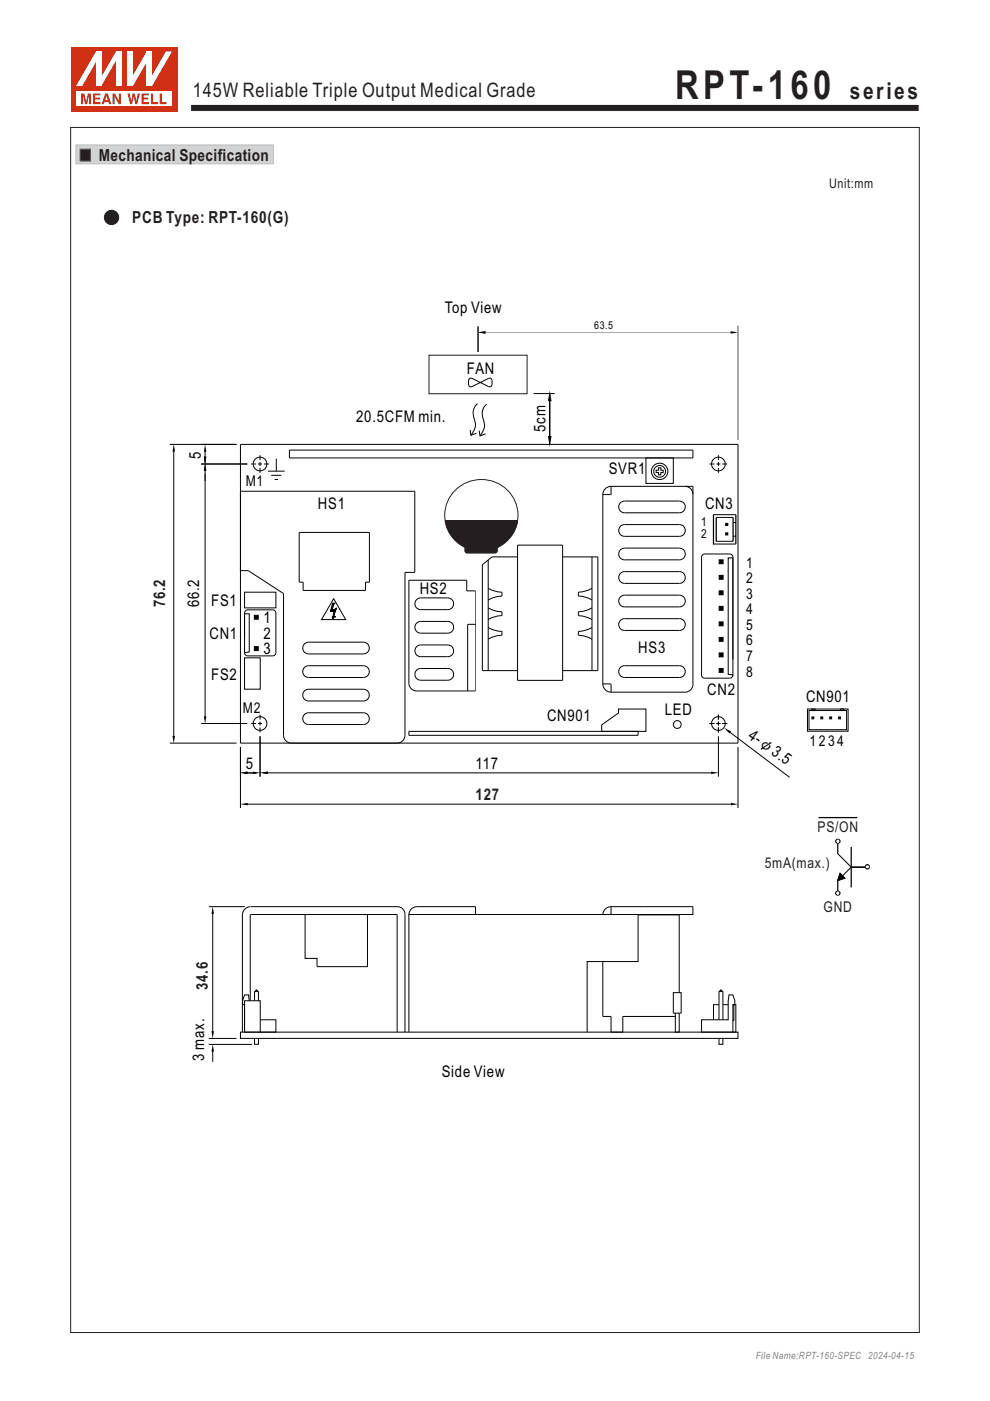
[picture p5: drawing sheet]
<svg xmlns="http://www.w3.org/2000/svg" width="210mm" height="297mm" viewBox="0 0 210 297" stroke-linecap="round" stroke-linejoin="round" font-family="sans-serif">
<path d="M16.1 30.7h41.9v4h-41.9z" fill-rule="evenodd" fill="#d1d3d4" stroke="#bbbdc0" stroke-width=".21"/>
<path d="M17 31.6h2.2v2.5h-2.2z" fill-rule="evenodd" fill="#231f20" stroke="#58595b" stroke-width=".21"/>
<path d="M40.4 22.1h154.6v1.5h-154.6z" fill-rule="evenodd" fill="#231f20" stroke="#fff" stroke-width=".21"/>
<g fill="none" stroke="#050100" stroke-width=".21">
<path d="M113.2 83.4h4.4M116.6 84.8v8.5M173.6 173.3h8.2M177.7 178.9v2.1l2.8 2.8M180.5 179.6v8.5M178.2 185.2l1 1-1.5 .5zM180.5 183.8h3M180.5 183.8l-2.8 2.9v2.2"/>
<circle cx="177.7" cy="178.4" r=".46"/>
<circle cx="177.7" cy="189.4" r=".46"/>
<circle cx="184" cy="183.8" r=".46"/>
</g>
<path d="M178.2 185.2l1 1-1.5 .5z" fill-rule="evenodd" fill="#050100" stroke="#050100" stroke-width=".21"/>
<path d="M116.6 83.4l.3 1.6h-.6z" fill="#050100"/>
<path d="M99.5 80.3l.3-.1h.3l1.8 .9-2.1 .9-.3-.2-.1-.3zM101.9 81.1l2.1-.9 .3 .1 .1 .4v.8l-.1 .3-.3 .2h-.4zM116.6 83.4l.3 1.6h-.6zM70.8 126.9l2.5 4.5h-5.1zM171.3 150.3h8.6v4.7h-8.6zM171.6 150.6h8v4.1h-8zM172.2 150.3h.7v.3h-.7zM178.3 150.3h.7v.3h-.7z" fill="none" stroke="#050100" stroke-width=".21"/>
<path d="M91 75.3h20.8v8.2h-20.8z" fill="none" stroke="#231f20" stroke-width=".21"/>
<g fill="#050100">
<path d="M70.5 127.9h.4z"/>
<path d="M70.5 128h.4z"/>
<path d="M70.5 128h.3z"/>
<path d="M70.2 129.1h.3z"/>
<path d="M71.1 129.1h.1z"/>
<path d="M70.2 129.2h.3z"/>
<path d="M71 129.2h.2z"/>
<path d="M70.2 129.3h.2z"/>
<path d="M70.7 129.3h.5z"/>
<path d="M70.5 129.3h.7z"/>
<path d="M70.4 129.4h.8z"/>
<path d="M70.2 129.4h.2z"/>
<path d="M70.1 129.5h.7z"/>
<path d="M70.8 129.5h.3z"/>
<path d="M70.1 129.5h.6z"/>
<path d="M70.1 129.5h.5z"/>
<path d="M70.1 129.6h.3z"/>
<path d="M70.8 129.6h.3z"/>
<path d="M70.8 129.9h.2z"/>
<path d="M70.7 130.6h.1z"/>
<path d="M70.6 130.7h.2z"/>
<path d="M70.6 130.8h.2z"/>
<path d="M70.8 130.8h.2z"/>
<path d="M70.8 130.8h.1z"/>
<path d="M70.6 130.8h.3z"/>
<path d="M70.5 130.8h.4z"/>
<path d="M70.5 130.9h.3z"/>
</g>
<g fill="#050100">
<path d="M70.5 127.9h.4z"/>
<path d="M70.5 127.9l.4 .1z"/>
<path d="M70.5 128h.4z"/>
<path d="M70.5 128h.3z"/>
<path d="M70.5 128l.3 .1z"/>
<path d="M70.5 128.1h.3z"/>
<path d="M70.5 128.1l.3 .1z"/>
<path d="M70.5 128.2h.3z"/>
<path d="M70.4 128.2h.4z"/>
<path d="M70.4 128.2l.4 .1z"/>
<path d="M70.4 128.3h.4z"/>
<path d="M70.4 128.3h.3z"/>
<path d="M70.4 128.3l.3 .1z"/>
<path d="M70.4 128.4h.3z"/>
<path d="M70.4 128.4l.3 .1z"/>
<path d="M70.4 128.5h.3z"/>
<path d="M70.4 128.5l.3 .1z"/>
<path d="M70.4 128.6h.3z"/>
<path d="M70.4 128.6l.2 .1z"/>
<path d="M70.3 128.7h.3z"/>
<path d="M70.3 128.7l.3 .1z"/>
<path d="M70.3 128.8h.3z"/>
<path d="M70.3 128.8l.3 .1z"/>
<path d="M70.3 128.9h.3z"/>
<path d="M70.3 128.9h.2z"/>
<path d="M70.3 128.9l.2 .1z"/>
<path d="M70.3 129h.2z"/>
<path d="M70.2 129h.3z"/>
<path d="M70.2 129l.3 .1z"/>
<path d="M70.2 129.1h.3z"/>
<path d="M71.1 129.1h.1z"/>
<path d="M71 129.1h.2z"/>
<path d="M70.2 129.1l.3 .1z"/>
<path d="M71 129.2h.2z"/>
<path d="M70.2 129.2h.3z"/>
<path d="M70.9 129.2h.3z"/>
<path d="M70.8 129.2h.4z"/>
<path d="M70.2 129.2h.2z"/>
<path d="M70.7 129.2h.5z"/>
<path d="M70.2 129.2l.2 .1z"/>
<path d="M70.7 129.3h.5z"/>
<path d="M70.2 129.3h.2z"/>
<path d="M70.6 129.3h.6z"/>
<path d="M70.5 129.3h.7z"/>
<path d="M70.4 129.3h.8z"/>
<path d="M70.2 129.3l.2 .1z"/>
<path d="M70.4 129.4h.8z"/>
<path d="M70.2 129.4h.2z"/>
<path d="M70.2 129.4h1z"/>
<path d="M70.1 129.4h1.1z"/>
<path d="M70.1 129.4l1 .1z"/>
<path d="M70.1 129.5h1z"/>
<path d="M70.1 129.5h.7z"/>
<path d="M70.8 129.5h.3z"/>
<path d="M70.1 129.5h.6z"/>
<path d="M70.1 129.5h.5z"/>
<path d="M70.1 129.5l.4 .1z"/>
<path d="M70.8 129.5l.3 .1z"/>
<path d="M70.1 129.6h.4z"/>
<path d="M70.8 129.6h.3z"/>
<path d="M70.1 129.6h.3z"/>
<path d="M70.1 129.6h.2z"/>
<path d="M70.1 129.6h.1z"/>
<path d="M70.8 129.6l.3 .1z"/>
<path d="M70.8 129.7h.3z"/>
<path d="M70.8 129.7l.3 .1z"/>
<path d="M70.8 129.8h.3z"/>
<path d="M70.8 129.8h.2z"/>
<path d="M70.8 129.8l.2 .1z"/>
<path d="M70.8 129.9h.2z"/>
<path d="M70.8 129.9l.2 .1z"/>
<path d="M70.8 130h.2z"/>
<path d="M70.7 130h.3z"/>
<path d="M70.7 130l.3 .1z"/>
<path d="M70.7 130.1h.3z"/>
<path d="M70.7 130.1l.3 .1z"/>
<path d="M70.7 130.2h.3z"/>
<path d="M70.7 130.2h.2z"/>
<path d="M70.7 130.2l.2 .1z"/>
<path d="M70.7 130.3h.2z"/>
<path d="M70.7 130.3l.2 .1z"/>
<path d="M70.7 130.4h.2z"/>
<path d="M70.7 130.4l.2 .1z"/>
<path d="M70.7 130.5h.2z"/>
<path d="M70.7 130.5h.1z"/>
<path d="M70.7 130.5l.1 .1z"/>
<path d="M70.7 130.6h.1z"/>
<path d="M70.7 130.6l.1 .1z"/>
<path d="M70.6 130.7h.2z"/>
<path d="M70.6 130.7l.2 .1z"/>
<path d="M70.6 130.8h.2z"/>
<path d="M70.9 130.8h.1z"/>
<path d="M70.8 130.8h.2z"/>
<path d="M70.8 130.8h.1z"/>
<path d="M70.6 130.8h.3z"/>
<path d="M70.5 130.8h.4z"/>
<path d="M70.5 130.8h.3z"/>
<path d="M70.5 130.8l.3 .1z"/>
<path d="M70.5 130.9h.3z"/>
<path d="M70.5 130.9h.2z"/>
<path d="M70.5 131h.2z"/>
<path d="M70.5 131h.1z"/>
</g>
<path d="M56.8 99.9h3.6M58.6 97.2v2.7M57.5 100.8h2.2M58.2 101.7h.8M70.5 127.9h.4l-.5 1.5 .9-.3-.5 1.7 .2-.1-.5 .4v-.3h.1l.2-1.3-.7 .1z" fill="none" stroke="#050100" stroke-width=".21"/>
<path d="M94.4 110.4v.1zM94.4 110.5h15.4zM94.4 110.5h15.4zM94.4 110.5h15.4zM94.4 110.5h15.4a8.2 8.2 0 0 1-4.4 5.7v.8l-.4 .2h-5.9l-.4-.2v-.9a7.6 7.6 0 0 1-4.3-5.6zM94.4 110.5h15.4z" fill-rule="evenodd" fill="#231f20"/>
<path d="M94.4 110.4v.1M94.4 110.5h15.4M94.4 110.5h15.4zM96.2 104.3a7.7 7.7 0 0 1 10.8-1 7.7 7.7 0 0 1 1.1 10.8 7.8 7.8 0 0 1-2.7 2v.9l-.4 .2h-5.9l-.4-.2v-.9a7.5 7.5 0 0 1-2.5-11.8zM109.8 110.5h-15.4h15.4a8.2 8.2 0 0 1-4.4 5.7v.8l-.4 .2h-5.9l-.4-.2v-.9a7.6 7.6 0 0 1-4.3-5.6" fill="none" stroke="#231f20" stroke-width=".21"/>
<path d="M116.3 92.5h.6l-.3 1.6z" fill="#050100"/>
<g fill="none" stroke="#050100" stroke-width=".21">
<path d="M51 94.2h105.5v63.4h-105.5zM53.3 98.4h1M54.7 98.4h.9M55.2 98v.8M55.2 96.5v1M55.2 99.2v1.1M56 98.4h1M61.4 95.4h85.6v1.7h-85.6zM116.3 92.5h.6l-.3 1.6zM150.5 98.4h1M152 98.4h.8M152.4 96.5v1"/>
<path d="M152.4 98v.8M152.4 99.2v1.1M153.2 98.4h1M103.5 118.7v23.5M109.8 115.6h9.5v28.7h-9.5zM109.8 118.1h-5.4l-2.1 1.6v22.5h7.5M119.3 118.1h7.5v24.1h-7.5M125.6 118.1v24.1M151.3 115.3h4.8v-6.2h-4.8v6.3M151.9 114.8h3.6v-5.1h-3.6v5.1M154.5 118.3h.9v24.8l-.9-.1zM155.5 113.7h.6"/>
<path d="M155.5 110.8h.6M103.6 124.7l1.6 .7 1.3 .1v.9l-1.3 .1-1.6 .7M103.6 133l1.6 .7 1.3 .2v.8l-1.3 .1-1.7 .7M103.6 128.9l1.1 .5 1.8 .3v.8l-1.3 .2-1.7 .7M122.7 125.5v.9M122.7 129.7v.8M122.7 133.9v.8M122.7 134.7l1.2 .2 1.7 .6M122.7 126.4l1.7 .3 1.2 .5M122.7 130.5l1.2 .2 1.7 .7M125.6 124.7l-1.2 .5-1.7 .3M125.6 128.9l-1.2 .5-1.7 .3"/>
<path d="M125.6 133l-1.2 .6-1.7 .3M155.4 139.8v-21.7a.66 .66 0 0 0-.6-.6h-5.3a.66 .66 0 0 0-.7 .6v25a.67 .67 0 0 0 .7 .7h5.3a.67 .67 0 0 0 .6-.7M53.3 153.4h1M54.7 153.4h.9M55.2 151.5v1.1M55.2 153v.8M55.2 154.2v1.1M86.7 155.1h48.6v.8h-48.6M127.6 153.7l3.6-2.5v-.9h5.8v4.8h-9.4zM150.5 153.4h1M152 153.4h.8M152.4 151.5v1.1"/>
<path d="M152.4 153v.8M152.4 154.2v1.1M153.2 153.4h1M135.3 193.9h-48.6v24.9M51 218.8h105.5v1.4h-105.5zM52.9 212.2l-.2-1.3h-.8l-.4 1.3v.8h.4v5.8h6.6v-2.6h-3.3M54 212.2v-1.9l.4-.4 .4 .4v1.9M54 210.2h.8M148.8 216.2h5.7v-4l.1-1.3h.8l.5 1.3v.8h-.5v5.8h-6.6zM152.5 216.2v-5.9l.4-.4 .4 .4v5.9M152.5 210.2h.8M54 220.2v1.2h.8v-1.2"/>
<path d="M152.5 220.2v1.2h.8v-1.2"/>
<circle cx="55.2" cy="98.4" r="1.46"/>
<circle cx="152.4" cy="98.4" r="1.45"/>
<circle cx="55.2" cy="153.4" r="1.46"/>
<circle cx="143.6" cy="153.6" r=".83"/>
<circle cx="152.4" cy="153.4" r="1.45"/>
</g>
<path d="M153.6 154.3l1.5 .8-.4 .4z" fill="#050100"/>
<path d="M42.7 94.2h7.5M42.7 98.4h9.8M43.5 95.6v2.5M43.5 100.5v1.5M150.5 153.4h1M152 153.4h.8M152.4 151.5v1.1M152.4 153v.8M152.4 154.2v1.1M153.2 153.4h1" fill="none" stroke="#050100" stroke-width=".21"/>
<g fill="#050100">
<path d="M43.5 94.2l.3 1.6h-.6z"/>
<path d="M43.5 98.2l.3 1.6h-.6z"/>
<path d="M43.2 96.8h.6l-.3 1.6z"/>
</g>
<path d="M42.7 98.4h9.8M43.5 99.6v52.6M42.7 153.4h9.8M51.8 163.9h2.6" fill="none" stroke="#050100" stroke-width=".21"/>
<g fill="#050100">
<path d="M43.5 98.2l.3 1.6h-.6z"/>
<path d="M43.2 96.8h.6l-.3 1.6z"/>
<path d="M43.2 151.9h.6l-.3 1.5z"/>
</g>
<path d="M36 94.2h14.2M36.9 95.2v61M36 157.6h14.2M52.1 170.5h102.9M56.7 163.9h94.3" fill="none" stroke="#050100" stroke-width=".21"/>
<g fill="#050100">
<path d="M36.9 94.2l.2 1.5h-.5z"/>
<path d="M36.6 156h.5l-.2 1.6z"/>
</g>
<path d="M44.3 192.2h7.6M45.1 193.4v25.4M44.3 221.4h9.2M44.3 220.2h5.9M45.1 222.6v2.5" fill="none" stroke="#050100" stroke-width=".21"/>
<g fill="#050100">
<path d="M45.1 192.2l.3 1.6h-.5z"/>
<path d="M45.1 221.4l.3 1.6h-.5z"/>
<path d="M44.9 218.6h.5l-.3 1.6z"/>
</g>
<g fill="none" stroke="#050100" stroke-width=".21">
<path d="M127.9 104.9v40.1M129.6 103.1v1.8h-1.7M129.6 103.1h17.4v42a1.66 1.66 0 0 1-1.7 1.7h-15.7M129.6 103.1a1.76 1.76 0 0 0-1.7 1.8M131.4 106.8l.4-.4 .7-.2h11.6a1.25 1.25 0 0 1 1.3 1.3 1.25 1.25 0 0 1-1.3 1.2h-11.6a1.24 1.24 0 0 1-1.1-1.9zM131.4 116.8l.4-.4 .7-.2h11.6a1.25 1.25 0 0 1 1.3 1.3 1.25 1.25 0 0 1-1.3 1.2h-11.6a1.24 1.24 0 0 1-1.1-1.9zM131.4 111.8l.4-.4 .5-.2h11.8a1.25 1.25 0 0 1 1.2 1.3 1.25 1.25 0 0 1-1.2 1.2h-11.6a1.25 1.25 0 0 1-1.1-1.9zM145.3 103.1a1.66 1.66 0 0 1 1.7 1.7M51.9 135.1v-5.1a.67 .67 0 0 1 .6-.7h5.3a.67 .67 0 0 1 .7 .7v8.4a.67 .67 0 0 1-.7 .7h-5.3a.67 .67 0 0 1-.6-.7M51.9 130.1h1v8.1l-1 .2zM131.4 126.7l.4-.3 .7-.2h11.6a1.25 1.25 0 0 1 1.3 1.2 1.25 1.25 0 0 1-1.3 1.3h-11.6a1.24 1.24 0 0 1-1.1-2zM131.4 121.7l.4-.3 .5-.2h11.8a1.25 1.25 0 0 1 1.2 1.2 1.25 1.25 0 0 1-1.2 1.3h-11.6a1.25 1.25 0 0 1-1.1-2z"/>
<path d="M131.4 131.7l.4-.3 .5-.2h11.8a1.25 1.25 0 0 1 1.2 1.2 1.25 1.25 0 0 1-1.2 1.3h-11.6a1.25 1.25 0 0 1-1.1-2zM51 158.4v6.3M55.2 156.1v8.6M127.9 145h1.7v1.8M127.9 145a1.76 1.76 0 0 0 1.7 1.8M131.4 141.7l.4-.4 .5-.2h11.8a1.25 1.25 0 0 1 1.2 1.3 1.25 1.25 0 0 1-1.2 1.2h-11.6a1.25 1.25 0 0 1-1.1-1.9zM142.8 210.5h1.7v4.3h-1.7zM143.2 214.8v4h.9v-4M152.5 213h-1.2v3.2M153.3 213h1.2M155.4 216.3h.3v-3.3h-.3h.7v5.8h-.7"/>
</g>
<g fill="#050100">
<path d="M53.6 163.6l1.6 .2-1.6 .3z"/>
<path d="M55.2 163.8l1.6-.2v.5z"/>
<path d="M50.9 163.8l1.6-.2v.5z"/>
</g>
<path d="M55.2 156.1v8.6M152.4 156.1v8.6" fill="none" stroke="#050100" stroke-width=".21"/>
<g fill="#050100">
<path d="M55.2 163.8l1.6-.2v.5z"/>
<path d="M50.9 163.8l1.6-.2v.5z"/>
<path d="M150.9 163.6l1.5 .2-1.5 .3z"/>
</g>
<path d="M51 158.4v12.9M156.5 158.4v12.9" fill="none" stroke="#050100" stroke-width=".21"/>
<g fill="#050100">
<path d="M51 170.5l1.5-.3v.6z"/>
<path d="M155 170.2l1.6 .3-1.6 .3z"/>
</g>
<g fill="none" stroke="#050100" stroke-width=".21">
<path d="M101.4 69.2v5.4M102.7 70.5h53.1M156.5 69v24.3M99.7 91.2l.2 1.1 1.2-.5M101.3 85.6a2.75 2.75 0 0 0-.6 3.6 2.88 2.88 0 0 1-.8 3.1M101.6 91.3l.2 1.1 1.2-.4M103.2 85.8a2.75 2.75 0 0 0-.6 3.5 2.88 2.88 0 0 1-.8 3.1M137 97.1h5.8v5.4h-5.8zM139.2 99.7h.5v-.5h.5v.5h.5v.5h-.5v.5h-.5v-.5h-.5zM51 104.2h37v17.2h-2.1v34.5a1.66 1.66 0 0 1-1.7 1.7h-22.4a1.65 1.65 0 0 1-1.7-1.7v-30l-7.4-4.9h-1.7zM63.5 112.9h14.9v10.5h-.9v1.8h-13.2v-1.8h-.8zM51.9 125.6h6.6v3.3h-6.6z"/>
<path d="M51.9 139.5h3.3v6.6h-3.3zM64.4 136.7l.4-.3 .7-.2h11.6a1.25 1.25 0 0 1 1.2 1.2 1.25 1.25 0 0 1-1.2 1.2h-11.6a1.24 1.24 0 0 1-1.1-1.9zM88.2 132.3l.4-.4 .5-.1h5.9a1.25 1.25 0 0 1 1.2 1.2 1.25 1.25 0 0 1-1.2 1.2h-5.8a1.25 1.25 0 0 1-1-1.9zM88.2 127.3l.4-.3 .5-.2h5.9a1.25 1.25 0 0 1 1.2 1.2 1.25 1.25 0 0 1-1.2 1.3h-5.8a1.24 1.24 0 0 1-1-2zM88.2 137.3l.4-.4 .5-.2h5.9a1.25 1.25 0 0 1 1.2 1.3 1.25 1.25 0 0 1-1.2 1.2h-5.8a1.25 1.25 0 0 1-1-1.9zM100.9 132.4h-1.7v14.1M100.9 125.3h-1.9v-2.3h-12.3v21.8a1.66 1.66 0 0 0 1.7 1.7h12.4M64.4 146.7l.4-.4 .7-.2h11.6a1.25 1.25 0 0 1 1.2 1.3 1.25 1.25 0 0 1-1.2 1.2h-11.6a1.24 1.24 0 0 1-1.1-1.9zM64.4 141.7l.4-.4 .5-.2h11.8a1.25 1.25 0 0 1 1.2 1.3 1.25 1.25 0 0 1-1.2 1.2h-11.6a1.25 1.25 0 0 1-1.1-1.9zM64.4 151.7l.4-.4 .5-.2h11.8a1.25 1.25 0 0 1 1.2 1.3 1.25 1.25 0 0 1-1.2 1.2h-11.6a1.25 1.25 0 0 1-1.1-1.9zM86.7 155.1v.8M88.2 142.3l.4-.4 .5-.2h5.9a1.25 1.25 0 0 1 1.2 1.3 1.25 1.25 0 0 1-1.2 1.2h-5.8a1.25 1.25 0 0 1-1-1.9z"/>
<path d="M154.5 155l13 9.8M53.1 192.2a1.74 1.74 0 0 0-1.7 1.8v24.8M53.2 192.2h31.1a1.6 1.6 0 0 1 1.6 1.7v24.9M64.7 194v9.2h2.5v1.7h10.7v-10.9M86.7 193.9a1.75 1.75 0 0 1 1.8-1.7h12.4v1.7M129.6 192.2v1.7M129.6 192.2h17.4v1.7h-11.7v10h-10.8v14.9M129.6 192.2a1.75 1.75 0 0 0-1.7 1.7M135.3 194h8.8v16.5M51.9 218.8v-6.6h3.3v6.6M53.1 212.2v-18.3h31.1v24.9M127.9 203.9v11.6h1.7v3.3h2.5v-3.3h11.1"/>
<circle cx="139.9" cy="99.9" r="1.75"/>
<circle cx="139.9" cy="99.9" r="1.25"/>
</g>
<path d="M100.9 125.3v21.2" fill="none" stroke="#050100" stroke-width=".23"/>
<circle cx="23.7" cy="46.1" r="1.52" fill="#231f20" stroke="#231f20" stroke-width=".21"/>
<g fill="#050100" stroke="#050100" stroke-width=".21">
<path d="M53.9 130.5h.9v.8h-.9z" fill-rule="evenodd"/>
<path d="M53.9 137.1h.9v.8h-.9z" fill-rule="evenodd"/>
<path d="M152.5 118.7h.9v.8h-.9z" fill-rule="evenodd"/>
<path d="M152.5 122h.9v.8h-.9z" fill-rule="evenodd"/>
<path d="M152.5 125.3h.9v.8h-.9z" fill-rule="evenodd"/>
<path d="M152.5 128.6h.9v.8h-.9z" fill-rule="evenodd"/>
<path d="M152.5 131.9h.9v.8h-.9z" fill-rule="evenodd"/>
<path d="M152.5 135.1h.9v.9h-.9z" fill-rule="evenodd"/>
<path d="M152.5 138.4h.9v.9h-.9z" fill-rule="evenodd"/>
<path d="M152.5 141.7h.9v.9h-.9z" fill-rule="evenodd"/>
<path d="M153.9 111h.5v.4h-.5z" fill-rule="evenodd"/>
<path d="M153.9 113h.5v.4h-.5z" fill-rule="evenodd"/>
<path d="M172.2 152h.4v.4h-.4z" fill-rule="evenodd"/>
<path d="M174.1 152h.4v.4h-.4z" fill-rule="evenodd"/>
<path d="M176 152h.4v.4h-.4z" fill-rule="evenodd"/>
<path d="M177.9 152h.4v.4h-.4z" fill-rule="evenodd"/>
</g>
<g fill="#050100">
<path d="M155 70.2l1.5 .3-1.5 .2z"/>
<path d="M101.4 70.5l1.6-.3v.5z"/>
</g>
<path d="M15 10.1h22.6v13.5h-22.6z" fill="#d13014"/>
<path d="M16.1 19.3h20.4v3.2h-20.4z" fill="#fff"/>
<g fill="#d13014">
<path d="M27 19.8h.5l.3 1.7 .3-1.7h.5l.3 1.7 .3-1.7h.5l-.6 2.3h-.4l-.3-1.8-.4 1.8h-.4z" fill-rule="evenodd"/>
<path d="M30 19.8h1.5v.4h-1v.5h1v.4h-1v.6h1.1v.4h-1.6z" fill-rule="evenodd"/>
<path d="M32 19.8h.5v1.9h1v.4h-1.5z" fill-rule="evenodd"/>
<path d="M33.9 19.8h.4v1.9h1.1v.4h-1.5z" fill-rule="evenodd"/>
<path d="M17.2 19.8h.7l.4 1.8 .4-1.8h.6v2.3h-.4v-1.9l-.4 1.9h-.5l-.4-1.9v1.9h-.4z" fill-rule="evenodd"/>
<path d="M19.7 19.8h1.6v.4h-1.1v.5h1v.4h-1v.6h1.1v.4h-1.6z" fill-rule="evenodd"/>
<path d="M22.6 20.3l.3 .9h-.6zM22.3 19.8l-.7 2.3h.4l.2-.5h.8l.1 .5h.5l-.8-2.3z" fill-rule="evenodd"/>
<path d="M23.9 19.8h.5l.8 1.6v-1.6h.4v2.3h-.4l-.9-1.6v1.6h-.4z" fill-rule="evenodd"/>
</g>
<g fill="#fcffff">
<path d="M24.6 10.9h1.1v7.4h-1.1z"/>
<path d="M20.3 10.9h1.2v7.4h-1.2z"/>
<path d="M31.1 10.9h1.1v7.4h-1.1z"/>
<path d="M27 10.9h1.2v7.4h-1.2z"/>
</g>
<g fill="#fcffff">
<path d="M24.6 10.9h1.1l-4.2 7.4h-1.2z" fill-rule="evenodd"/>
<path d="M20.3 10.9h1.2v.4l-4.1 7h-1.3z" fill-rule="evenodd"/>
<path d="M35.2 10.9h1.3l-4.3 7.4h-1.1v-.4z" fill-rule="evenodd"/>
<path d="M31.1 10.9h1.1v.3l-4 7.1h-1.1v-.4z" fill-rule="evenodd"/>
</g>
<path d="M15 27h180v255.5h-180z" fill="none" stroke="#231f20" stroke-width=".21"/>
<text font-size="8.5" fill="#231f20" x="143.2" y="21.1">RPT-160</text>
<text font-size="4.9" fill="#231f20" x="180.2" y="21.1">series</text>
<text font-size="4.2" fill="#231f20" x="40.9" y="20.7">145W Reliable Triple Output Medical Grade</text>
<g font-size="3.5" fill="#231f20">
<text x="20.9" y="34.1">Mechanical Specification</text>
<text x="28" y="47.4">PCB Type: RPT-160(G)</text>
</g>
<g font-size="3.4" fill="#050100">
<text x="94.3" y="66.4">Top View</text>
<text x="99" y="79.4">FAN</text>
<text x="75.6" y="89.4">20.5CFM min.</text>
<text x="115.7" y="91.5" transform="rotate(-90 115.7 91.5)">5cm</text>
<text x="42.6" y="97.2" transform="rotate(-90 42.6 97.2)">5</text>
<text x="129.1" y="100.5">SVR1</text>
<text x="67.4" y="108">HS1</text>
<text x="149.6" y="107.9">CN3</text>
<text x="89" y="126">HS2</text>
<text x="42.2" y="128.7" transform="rotate(-90 42.2 128.7)">66.2</text>
<text x="44.8" y="128.5">FS1</text>
<text x="44.4" y="135.4">CN1</text>
<text x="55.9" y="132.1">1</text>
<text x="55.9" y="135.4">2</text>
<text x="55.9" y="138.7">3</text>
<text x="135.4" y="138.4">HS3</text>
<text x="44.8" y="144.2">FS2</text>
<text x="150" y="147.3">CN2</text>
<text x="171" y="148.8">CN901</text>
<text x="116" y="153">CN901</text>
<text x="141" y="151.7">LED</text>
<text x="158.5" y="156.4" transform="rotate(35 158.5 156.4)">4-ψ3.5</text>
<text x="52.1" y="163">5</text>
<text x="100.9" y="163">117</text>
<text x="43.3" y="224.9" transform="rotate(-90 43.3 224.9)">3 max.</text>
<text x="93.7" y="228.3">Side View</text>
</g>
<g font-size="3.4" fill="#231f20">
<text x="35" y="128.7" transform="rotate(-90 35 128.7)">76.2</text>
<text x="100.9" y="169.7">127</text>
<text x="44.1" y="209.9" transform="rotate(-90 44.1 209.9)">34.6</text>
</g>
<g font-size="3.1" fill="#050100">
<text x="52.1" y="103">M1</text>
<text x="158.3" y="123.6">2</text>
<text x="158.3" y="120.3">1</text>
<text x="158.3" y="130.2">4</text>
<text x="158.3" y="126.9">3</text>
<text x="158.3" y="136.8">6</text>
<text x="158.3" y="133.5">5</text>
<text x="158.3" y="143.4">8</text>
<text x="158.3" y="140.1">7</text>
<text x="51.5" y="151.2">M2</text>
<text x="171.7" y="158.2">1</text>
<text x="173.7" y="158.2">2 3 4</text>
</g>
<g font-size="3.1" fill="#231f20">
<text x="173.4" y="176.4">PS/ON</text>
<text x="162.2" y="184.1">5mA(max.)</text>
<text x="174.7" y="193.5">GND</text>
</g>
<text font-size="2.8" fill="#231f20" x="175.8" y="39.8">Unit:mm</text>
<g font-size="2.6" fill="#050100">
<text x="148.7" y="111.5">1</text>
<text x="148.7" y="114.1">2</text>
</g>
<g font-size="2.3" fill="#050100">
<text x="126" y="69.9">63 5</text>
<text x="128.3" y="69.9">.</text>
</g>
<text font-size="2.1" fill="#808285" x="160.3" y="288.1">File Name:RPT-160-SPEC 2024-04-15</text>
</svg>
